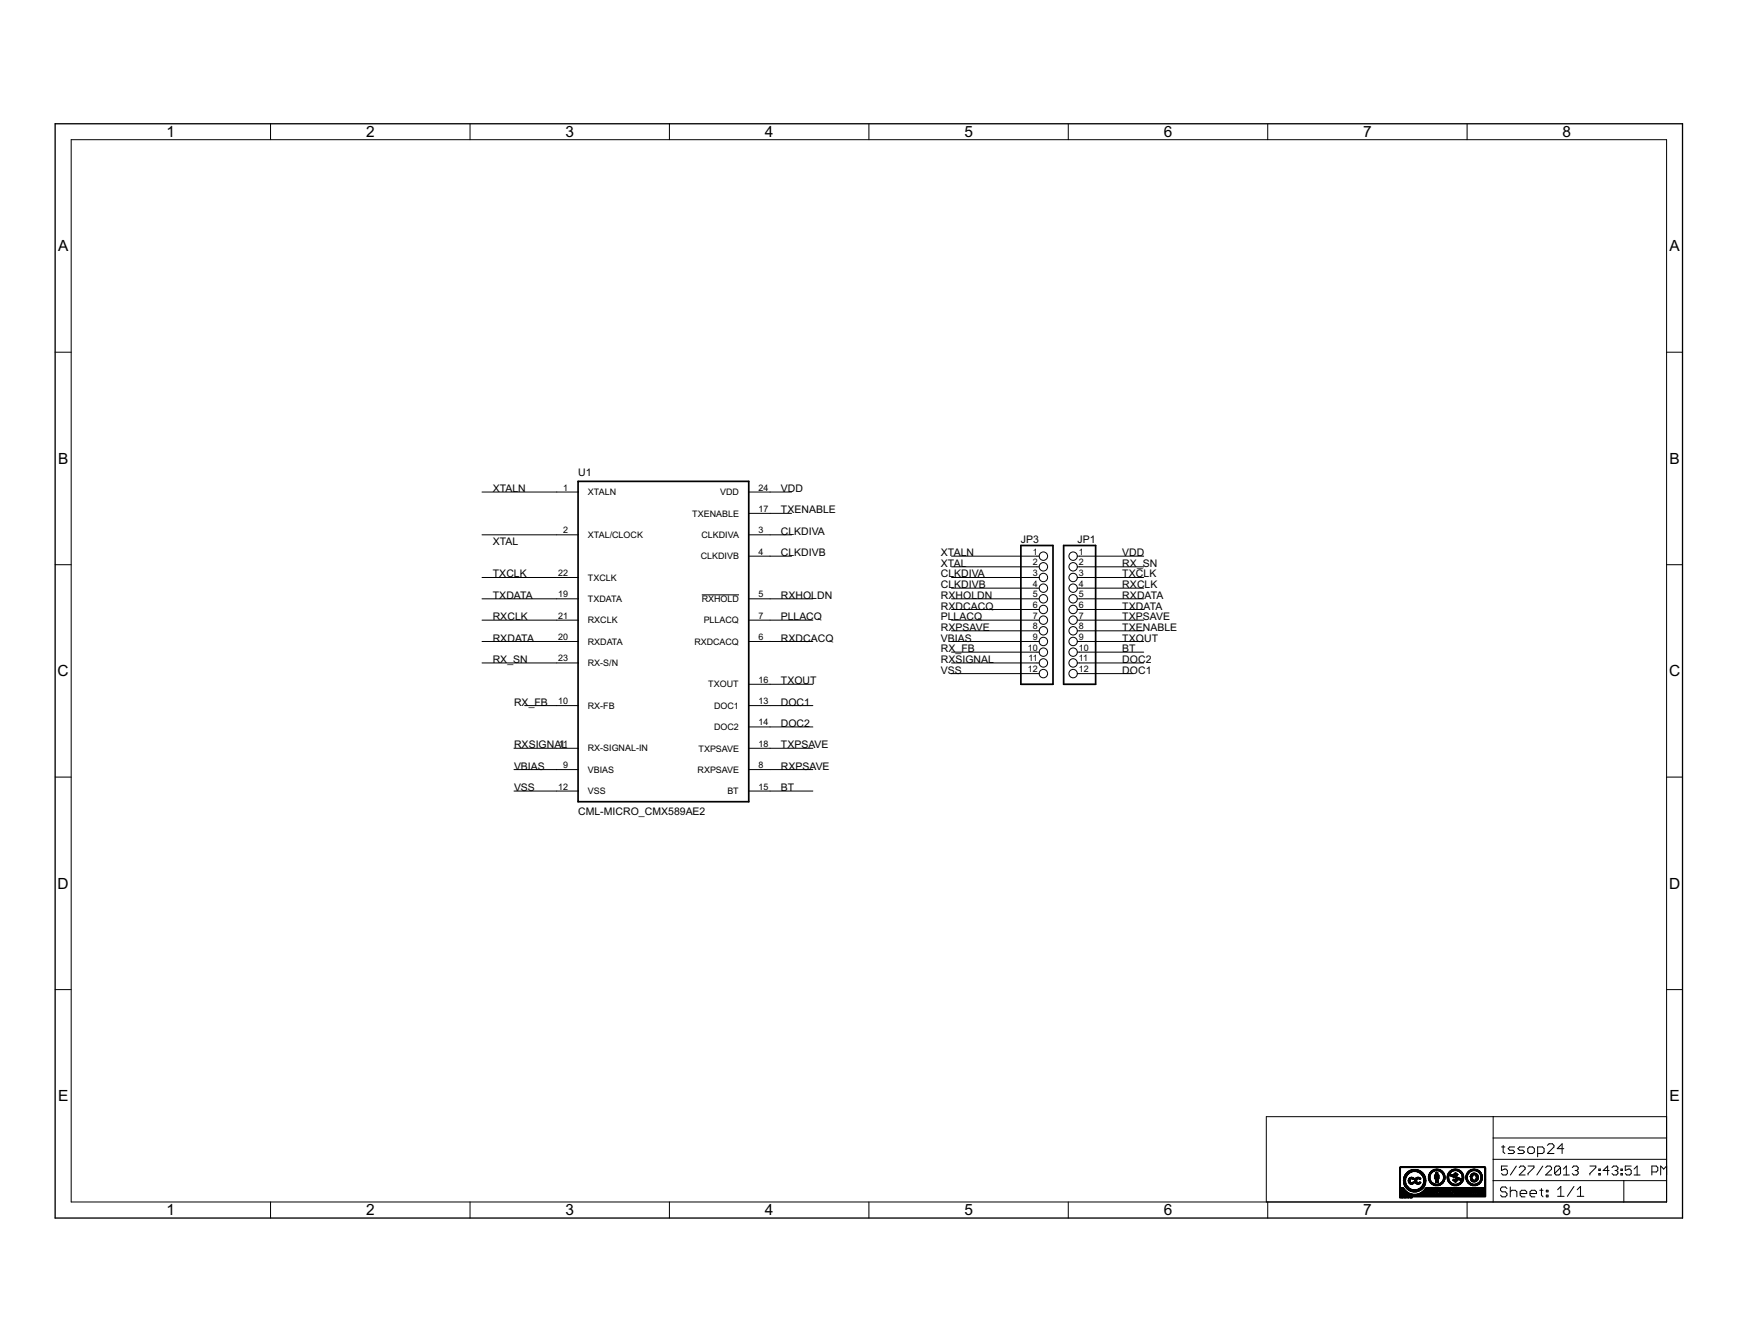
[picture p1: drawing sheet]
<svg xmlns="http://www.w3.org/2000/svg" width="279mm" height="216mm" viewBox="0 0 279 216" stroke-linecap="round" stroke-linejoin="round" font-family="sans-serif">
<g fill="none" stroke="#000" stroke-width=".16">
<path d="M43.5 19.9v2.6M75.6 19.9v2.6M107.7 19.9v2.6M139.8 19.9v2.6M171.8 19.9v2.6M203.9 19.9v2.6M236 19.9v2.6M11.5 22.5h256.6v170.7h-256.6zM8.9 56.6h2.6M268.1 56.6h2.5M77.5 79.1h15.5M120.4 79.1h6.9"/>
<path d="M8.9 90.8h2.6M77.5 96.3h15.5M77.5 86h15.5M77.5 99.7h15.5M77.5 92.8h15.5M112.9 95.6h6M120.4 96.3h10.3M120.4 86h6.9M120.4 89.4h6.9M120.4 99.7h10.3M120.4 82.5h6.9M153.1 96.3h14.1"/>
<path d="M153.1 89.4h14.1M153.1 99.7h14.1M153.1 92.8h14.1M153.1 91.1h14.1M153.1 94.6h14.1M153.1 98h14.1M173.3 96.3h10.7M173.3 89.4h10.7M173.3 99.7h10.7M173.3 92.8h10.7M173.3 91.1h10.7M173.3 94.6h10.7"/>
<path d="M173.3 98h10.7M268.1 90.8h2.5M77.5 106.6h15.5M77.5 103.1h15.5M84.4 113.4h8.6M120.4 113.4h10.3M120.4 116.9h10.3M120.4 103.1h10.3M120.4 110h10.3M153.1 106.6h14.1M153.1 103.1h14.1M153.1 101.4h14.1"/>
<path d="M153.1 104.8h14.1M153.1 108.3h14.1M173.3 106.6h10.7M173.3 103.1h10.7M173.3 101.4h10.7M173.3 104.8h10.7M173.3 108.3h8.9M8.9 124.9h2.6M82.7 127.2h10.3M82.7 120.3h10.3M82.7 123.7h10.3M120.4 127.2h10.3"/>
<path d="M120.4 120.3h10.3M120.4 123.7h10.3M268.1 124.9h2.5M8.9 159.1h2.6M268.1 159.1h2.5M240.2 179.5v13.7M268.1 179.5h-64.4v13.7M43.5 193.2v2.6M75.6 193.2v2.6M107.7 193.2v2.6M139.8 193.2v2.6M171.8 193.2v2.6"/>
<path d="M203.9 193.2v2.6M225.1 192.5l.1 .1M225.2 192.5h.1M225.2 192.5v.1M225.2 192.5h-.1M225.3 192.5v.1M225.3 192.5h.1M225.4 192.5h.1M225.4 192.6h.1M225.4 192.5v.1M225.5 192.6h.1M225.6 192.5v.1"/>
<path d="M225.7 192.5h-.1M225.7 192.5v.1M225.8 192.5v.1l.5-.1M225.8 192.5v.1M225.9 192.5v.1M225.9 192.5h.1M226 192.5l-.4 .1M226.1 192.5h.1M226.1 192.5v.1M226.3 192.5v.1M226.3 192.5h.1M226.4 192.5h.1"/>
<path d="M226.5 192.5v.1M226.5 192.6h.1M226.6 192.6h-.1M226.6 192.5v.1M226.7 192.5v.1M226.7 192.6h.1M226.8 192.6h.2M226.8 192.5l.1 .1M226.9 192.5l-.3 .1M226.9 192.5v.1M226.9 192.5h.1M227 192.6h.1"/>
<path d="M227 192.5v.1M227.1 192.5v.1M227.1 192.6h.1M236 193.2v2.6M240.2 189.8h27.9M240.2 186.4h27.9M240.2 182.9h27.9M241.5 184.4h.6M241.8 184.1v1.1l.3 .2M242.4 191.1l-.3-.3h-.5l-.2 .3v.2l.2 .3h.5l.3 .3v.2l-.3 .3h-.5l-.2-.3M242.5 187.5h-1v.7l.7-.3 .3 .3v.5l-.3 .2h-.4l-.3-.2M242.9 190.8v1.6"/>
<path d="M242.9 191.6l.3-.3h.5l.3 .3v.8M243.6 184.4h-.8l-.2 .3 .2 .2h.6l.2 .3-.2 .2h-.8M243.9 187.5l-.9 1.4M244.4 187.7l.2-.2h.5l.2 .2v.2l-.9 1h.9M244.5 191.9h1.1v-.3l-.3-.3h-.5l-.3 .3v.5l.3 .3h.5M245.2 184.4h-.8l-.2 .3 .2 .2h.6l.2 .3-.2 .2h-.8M245.8 187.5h.9v.2l-.9 1v.2M246 184.4h.5l.3 .3v.5l-.3 .2h-.5l-.3-.2v-.5zM246.1 191.9h1v-.3l-.2-.3h-.5l-.3 .3v.5l.3 .3h.5M247.3 185.4h.8l.3-.2v-.5l-.3-.3h-.8v1.6M247.7 191.3h.5M247.9 191.1v1l.3 .3"/>
<path d="M248.2 187.5l-1 1.4M248.6 187.7l.3-.2h.4l.3 .2v.2l-1 1h1M248.7 191.3h.3v.3h-.3zM248.7 192.1h.3v.3h-.3zM248.9 184.1l.3-.2h.5l.3 .2v.3l-1.1 1h1.1M250.5 191.3l.6-.6v1.6M250.5 192.3h1.1M251 187.7l-.2-.2h-.5l-.2 .2v1M251 187.7v1l-.2 .2h-.5l-.2-.2M251 187.7l-.9 1M251.5 188.9h.9M251.5 187.9l.4-.4v1.4"/>
<path d="M251.5 184.7h-1l.8-.8v1.5M252.9 187.7l.2-.2h.5l.3 .2v.2l-.3 .3M253.2 190.7l-1.1 1.6M253.4 188.2h.2M253.6 188.2l.3 .2v.3l-.3 .2h-.5l-.2-.2M253.7 192.3h1.1M253.7 191.3l.5-.6v1.6M255.7 187.5h1v.2l-1 1v.2M257.2 187.9h.2v.3h-.2zM257.2 188.7h.2v.2h-.2zM258.8 188.2h-.9l.7-.7v1.4M259.3 187.7l.2-.2h.5l.2 .2v.2l-.2 .3"/>
<path d="M259.8 188.2h.2M260 188.2l.2 .2v.3l-.2 .2h-.5l-.2-.2M260.7 187.9h.3v.3h-.3zM260.7 188.7h.3v.2h-.3zM261.2 189.8v3.4M262.4 187.5h-1v.7l.7-.3 .3 .3v.5l-.3 .2h-.4l-.3-.2M262.8 188.9h1M262.8 187.9l.5-.4v1.4M265.7 188.4h.7l.3-.2v-.5l-.3-.2h-.7v1.4M268.1 187.5l-.5 .4-.5-.4v1.4"/>
<circle cx="167.8" cy="91.1" r=".68"/>
<circle cx="167.8" cy="99.7" r=".68"/>
<circle cx="167.8" cy="94.6" r=".68"/>
<circle cx="167.8" cy="96.3" r=".68"/>
<circle cx="167.8" cy="98" r=".68"/>
<circle cx="167.8" cy="89.4" r=".68"/>
<circle cx="167.8" cy="92.8" r=".68"/>
<circle cx="172.6" cy="98" r=".68"/>
<circle cx="172.6" cy="89.4" r=".68"/>
<circle cx="172.6" cy="99.7" r=".68"/>
<circle cx="172.6" cy="91.1" r=".68"/>
<circle cx="172.6" cy="96.3" r=".68"/>
<circle cx="172.6" cy="92.8" r=".68"/>
<circle cx="172.6" cy="94.6" r=".68"/>
<circle cx="167.8" cy="101.4" r=".68"/>
<circle cx="167.8" cy="108.3" r=".68"/>
<circle cx="167.8" cy="106.6" r=".68"/>
<circle cx="167.8" cy="104.8" r=".68"/>
<circle cx="167.8" cy="103.1" r=".68"/>
<circle cx="172.6" cy="101.4" r=".68"/>
<circle cx="172.6" cy="106.6" r=".68"/>
<circle cx="172.6" cy="103.1" r=".68"/>
<circle cx="172.6" cy="108.3" r=".68"/>
<circle cx="172.6" cy="104.8" r=".68"/>
</g>
<path d="M93 77.4h27.4v51.5h-27.4zM164.2 87.7h5.2v22.3h-5.2zM171.1 87.7h5.1v22.3h-5.1z" fill="none" stroke="#000" stroke-width=".28"/>
<path d="M8.9 19.9h261.7v175.9h-261.7z" fill="none" stroke="#000" stroke-width=".21"/>
<g fill="#000" stroke="#000" stroke-width=".16">
<path d="M225.1 192.4h13.9zM225.1 192.3l13.9 .1zM225.1 192.3h13.9zM225.1 192.2l13.9 .1zM225.1 192.2h13.9zM225.1 192.1l13.9 .1zM225.1 192.1h9.3zM225.1 191.9l2.1 .1zM225.1 191.9l1.9 .1zM225.1 191.9h1.7zM225.1 191.8h1.6zM225.1 191.7l1.5 .1z"/>
<path d="M225.1 191.7h1.4zM225.1 191.6l1.3 .1zM225.1 191.6h1.2zM225.1 191.5l1.2 .1zM225.1 191.5h1.1zM225.1 191.4h1zM225.1 191.3l1 .1zM225.1 191.3h.9zM225.1 191.2h.8zM225.1 191.1l.8 .1zM225.1 191.1h.7zM225.1 187.7h.2z"/>
<path d="M225.1 192l5.3 .1zM225.1 192h5.3zM225.1 191.9h1.8zM225.1 191.8l1.6 .1zM225.1 191.6h1.3zM225.1 191.4l1.1 .1zM225.1 191.2l.9 .1zM225.1 191l.7 .1zM225.1 191h.7zM225.1 190.9l.7 .1zM225.1 190.9l.2 .1zM225.1 190.9h.2z"/>
<path d="M225.1 190.8l.2 .1zM225.1 190.8h.2zM225.1 190.7l.2 .1zM225.1 190.7h.2zM225.1 190.6l.2 .1zM225.1 190.6h.2zM225.1 190.5l.2 .1zM225.1 190.5h.2zM225.1 190.4l.2 .1zM225.1 190.4h.2zM225.1 190.3l.2 .1zM225.1 190.3h.2z"/>
<path d="M225.1 190.2l.2 .1zM225.1 190.2h.2zM225.1 190.1l.2 .1zM225.1 190.1h.2zM225.1 190l.2 .1zM225.1 190h.2zM225.1 189.9l.2 .1zM225.1 189.9h.2zM225.1 189.8l.2 .1zM225.1 189.8h.2zM225.1 189.7l.2 .1zM225.1 189.7h.2z"/>
<path d="M225.1 189.6l.2 .1zM225.1 189.6h.2zM225.1 189.5l.2 .1zM225.1 189.5h.2zM225.1 189.4l.2 .1zM225.1 189.4h.2zM225.1 189.3l.2 .1zM225.1 189.3h.2zM225.1 189.2l.2 .1zM225.1 189.2h.2zM225.1 189.1l.2 .1zM225.1 189.1h.2z"/>
<path d="M225.1 189l.2 .1zM225.1 189h.2zM225.1 188.9l.2 .1zM225.1 188.9h.2zM225.1 188.8l.2 .1zM225.1 188.8h.2zM225.1 188.7l.2 .1zM225.1 188.7h.2zM225.1 188.6l.2 .1zM225.1 188.6h.2zM225.1 188.5l.2 .1zM225.1 188.5h.2z"/>
<path d="M225.1 188.4l.2 .1zM225.1 188.4h.2zM225.1 188.3l.2 .1zM225.1 188.3h.2zM225.1 188.2l.2 .1zM225.1 188.2h.2zM225.1 188.1l.2 .1zM225.1 188.1h.2zM225.1 188l.2 .1zM225.1 188h.2zM225.1 187.9l.2 .1zM225.1 187.9h.2z"/>
<path d="M225.1 187.8l.2 .1zM225.1 187.8h.2zM225.1 187.7l.2 .1zM225.2 187.7h13.7zM225.2 187.6l13.7 .1zM225.2 187.6h13.7zM225.3 187.6h13.5zM225.7 189.8h.4zM225.8 190.1l.3 .1zM225.8 190.1h.3zM225.8 190l.3 .1zM225.8 190h.3z"/>
<path d="M225.8 189.9l.3 .1zM225.8 189.9h.3zM225.8 189.8l.3 .1zM225.8 189.8h.3zM225.8 189.7l.3 .1zM225.8 189.7h.3zM225.8 189.6l.3 .1zM225.8 189.6h.3zM225.8 189.5l.3 .1zM225.8 189.5h.3zM225.8 189.4l.3 .1zM225.8 190.3h.4z"/>
<path d="M225.8 190.2l.3 .1zM225.8 190.2h.3zM225.8 189.4h.3zM225.8 189.3l.3 .1zM225.8 189.3h.4zM225.8 190.4h.4zM225.8 190.3l.4 .1zM225.8 189.2l.4 .1zM225.8 190.5h.4zM225.8 190.4l.4 .1zM225.8 189.1l.4 .1zM225.8 189.1h.4z"/>
<path d="M225.9 190.4h.3zM225.9 189.2h.3zM225.9 190.5l.4 .1zM225.9 190.5h.4zM225.9 189.1h.4zM225.9 189l.4 .1zM225.9 190.6h.4zM225.9 189h.4zM226 190.7h.4zM226 190.6l.3 .1zM226 188.9l.4 .1zM226 188.9h.4z"/>
<path d="M226 190.7l.4 .1zM226 188.8l.4 .1zM226 190.8h.5zM226 190.8h.4zM226 188.8h.5zM226.1 190.8l.4 .1zM226.1 188.8h.4zM226.1 188.7l.4 .1zM226.1 190.9h.5zM226.1 188.7h.5zM226.1 190.9l.5 .1zM226.2 190.9l.4 .1z"/>
<path d="M226.2 188.7h.4zM226.2 188.6l.4 .1zM226.2 191h.5zM226.2 188.6h.5zM226.2 191l.5 .1zM226.3 191.1h.5zM226.3 188.5l.5 .1zM226.3 188.5h.5zM226.3 191.1l.6 .1zM226.3 188.4l.6 .1zM226.4 191.2h.6zM226.4 188.4h.6z"/>
<path d="M226.4 188.4h.7zM226.4 191.2h.7zM226.5 191.2l.7 .1zM226.5 188.3l.7 .1zM226.5 191.3h1zM226.5 189.8l.3 .1zM226.5 189.8h.3zM226.5 189.7l.3 .1zM226.5 188.3h2.1zM226.5 191.3h2zM226.5 190l.4 .1zM226.5 190h.4z"/>
<path d="M226.5 189.9l.4 .1zM226.5 189.9l.3 .1zM226.5 189.9h.3zM226.5 189.7h.3zM226.5 189.6l.4 .1zM226.5 189.6h.4zM226.5 188.3h2zM226.6 190.1h.4zM226.6 190.1h.3zM226.6 189.5h.3zM226.6 189.5l.3 .1zM226.6 191.3l1.9 .1z"/>
<path d="M226.6 190.1l.9 .1zM226.6 189.5h.4zM226.6 189.4l.9 .1zM226.6 188.2l1.9 .1zM226.7 191.4h1.7zM226.7 190.2h.8zM226.7 189.4h.8zM226.7 188.2l1.7 .1zM226.7 190.2h.7zM226.7 189.4h.7zM226.7 190.2l.7 .1zM226.7 189.3l.7 .1z"/>
<path d="M226.7 188.2h1.7zM226.7 190.3h.6zM226.8 191.4l1.5 .1zM226.8 189.3h.5zM226.8 188.1l1.5 .1zM226.8 190.3l.5 .1zM226.9 191.5h1.3zM226.9 188.1l1.3 .1zM226.9 190.3l.3 .1zM226.9 191.5h1.2zM226.9 188.1h1.2zM227 189.2l.1 .1z"/>
<path d="M227.1 191.5l.9 .1zM227.1 188l.9 .1zM227.1 189.5h.4zM227.2 190.1h.3zM227.2 189.5h.3zM227.2 189.5l.2 .1zM227.2 191.6h.7zM227.3 190l.1 .1zM227.3 189.6h.1zM227.3 190h.1zM227.3 188h.5zM227.6 191.3h1z"/>
<path d="M227.6 189.9l.3 .1zM227.6 189.9h.3zM227.6 189.8l.3 .1zM227.6 189.8h.3zM227.6 189.7l.3 .1zM227.6 189.7h.3zM227.6 189.6l.3 .1zM227.6 190.1h.4zM227.6 190l.3 .1zM227.6 190h.3zM227.6 189.6h.3zM227.6 189.5l.3 .1z"/>
<path d="M227.6 189.5h.4zM227.6 189.5h.5zM227.6 190.1l.9 .1zM227.7 190.2h.8zM227.7 189.4l.8 .1zM227.7 189.4h.8zM227.8 190.2l.6 .1zM227.8 190.3h.6zM227.8 189.3l.6 .1zM227.8 189.3h.6zM227.8 188.3l.8 .1zM227.9 190.3l.4 .1z"/>
<path d="M227.9 191.2l.7 .1zM227.9 189.3h.4zM227.9 191.9l2.5 .1zM228 190.3l.2 .1zM228 191.2h.7zM228 188.4h.7zM228 189.2l.2 .1zM228.1 191.9l2.3 .1zM228.1 191.2h.6zM228.1 188.4h.6zM228.2 191.1l.6 .1zM228.2 188.4l.6 .1z"/>
<path d="M228.2 191.9h2.2zM228.2 190.1h.4zM228.2 189.5h.4zM228.2 191.1h.6zM228.2 188.5h.6zM228.3 191.9h2zM228.3 190.1h.2zM228.3 189.5h.2zM228.3 190l.2 .1zM228.3 191.1h.6zM228.3 189.6h.1zM228.3 189.5l.2 .1z"/>
<path d="M228.3 188.5l.6 .1zM228.3 190h.1zM228.4 191.8l2 .1zM228.4 191l.5 .1zM228.4 188.6h.5zM228.4 191h.5zM228.4 191.8h1.9zM228.4 190.9l.5 .1zM228.4 188.6l.5 .1zM228.5 190.9l.5 .1zM228.5 188.7h.4zM228.5 191.7l1.9 .1z"/>
<path d="M228.5 190.9h.5zM228.5 188.7h.5zM228.6 190.8l.4 .1zM228.6 188.7l.4 .1zM228.6 191.7h1.8zM228.6 190.8l.5 .1zM228.6 188.8h.5zM228.6 190.8h.5zM228.7 191.6l1.7 .1zM228.7 190.8h.4zM228.7 188.8l.4 .1zM228.7 191.6h1.7z"/>
<path d="M228.7 190.7l.4 .1zM228.7 190.7h.4zM228.7 188.9h.4zM228.7 190.6l.5 .1zM228.7 188.9l.5 .1zM228.8 190.6h.4zM228.8 189h.4zM228.8 191.6h1.6zM228.8 191.5l1.5 .1zM228.8 190.5l.4 .1zM228.8 189l.4 .1zM228.8 191.5h1.6z"/>
<path d="M228.8 190.5h.4zM228.8 189.1h.4zM228.9 191.5h1.5zM228.9 190.4l.4 .1zM228.9 190.4h.4zM228.9 189.2h.4zM228.9 189.1l.3 .1zM228.9 190.3l.4 .1zM228.9 189.3h.4zM228.9 189.2l.4 .1zM228.9 190.3h.4zM228.9 190.2l.4 .1z"/>
<path d="M228.9 190.2h.4zM228.9 189.4h.4zM228.9 189.3l.4 .1zM229 191.4l1.4 .1zM229 191.4h1.3zM229 190.2h.3zM229 190.1l.3 .1zM229 190.1h.3zM229 189.5h.3zM229 189.4l.3 .1zM229 189.4h.3zM229 191.4h1.4z"/>
<path d="M229 190l.3 .1zM229 190h.3zM229 189.9l.3 .1zM229 189.9h.4zM229 189.8l.4 .1zM229 189.8h.4zM229 189.7l.4 .1zM229 189.7h.4zM229 189.7h.3zM229 189.6l.3 .1zM229 189.6h.3zM229 189.5l.3 .1z"/>
<path d="M229 191.3l1.4 .1zM229.1 191.3h5.3zM229.1 191.3h9.9zM229.1 191.2l9.9 .1zM229.2 191.2h9.8zM229.2 191.1l9.8 .1zM229.2 191.1h9.8zM229.2 191l9.8 .1zM229.3 191h9.7zM229.3 190.9l9.7 .1zM229.8 189.5h.2zM229.8 189.4l.2 .1z"/>
<path d="M229.8 189.4h.2zM229.8 189.3l.2 .1zM229.8 189.3h.2zM229.8 189.2l.2 .1zM229.8 189.2h.2zM229.8 189.1l.2 .1zM229.8 189.1h.2zM229.8 189.5l.2 .1zM229.8 189l.2 .1zM229.8 189h.2zM229.8 189.7h.3zM229.8 189.6l.3 .1z"/>
<path d="M229.8 189.6h.3zM229.8 189h.3zM229.8 188.9l.3 .1zM229.8 188.9h.3zM229.8 188.8l.3 .1zM229.8 189.8h.3zM229.8 189.7l.3 .1zM229.8 188.8h.3zM229.9 189.8l.3 .1zM229.9 189.8h.2zM229.9 188.7l.2 .1zM229.9 189.9h.3z"/>
<path d="M229.9 188.7h.3zM230 189.9l.3 .1zM230 188.6l.2 .1zM230 188.6h.3zM230 190h.3zM230 188.5l.3 .1zM230 190l.3 .1zM230 188.5h.4zM230 190.1h.4zM230 188.4l.4 .1zM230.1 190.1h.3zM230.1 190.1l.4 .1z"/>
<path d="M230.1 188.4h.3zM230.1 190.2h.4zM230.1 188.3l.4 .1zM230.1 188.4h.4zM230.1 190.2h.5zM230.1 188.3h.5zM230.2 190.2l.4 .1zM230.2 188.3h.4zM230.2 190.3h.5zM230.3 190.3l.5 .1zM230.3 188.2l.4 .1zM230.3 188.2l.5 .1z"/>
<path d="M230.3 190.3l.6 .1zM230.3 188.2h.8zM230.4 190.4h1.5zM230.4 188.1l1.4 .1zM230.4 190.4h1.4zM230.5 190.4l1.3 .1zM230.5 188.1h1.2zM230.5 191.9l.3 .1zM230.5 191.9h.3zM230.5 191.8l.3 .1zM230.5 191.8h.3zM230.5 191.7l.2 .1z"/>
<path d="M230.5 191.6h.2zM230.5 191.6h.3zM230.5 191.5l.3 .1zM230.5 191.5h.3zM230.5 190.5h1.2zM230.6 188l1.1 .1zM230.6 190.5h1zM230.6 188h1zM230.7 190.5l.8 .1zM230.7 189.4l.8 .1zM230.7 189.4h.8zM230.7 189.3l.8 .1z"/>
<path d="M230.7 189.3h.8zM230.7 189.2l.8 .1zM230.7 189.2h.8zM230.7 189.1l.8 .1zM230.7 189.1h.8zM230.7 189l.8 .1zM230.7 189h.8zM230.7 188.9l.8 .1zM230.8 189.5h.7zM230.8 188.9h.7zM230.8 188h.7zM230.8 190.6h.6z"/>
<path d="M230.8 188.8l.6 .1zM230.8 191.3l.2 .1zM230.8 192l.5 .1zM230.9 191.6l.3 .1zM230.9 192l.4 .1zM230.9 191.7h.3zM230.9 191.4h.2zM230.9 190.1h.4zM230.9 190l.4 .1zM230.9 190h.4zM230.9 189.9l.4 .1zM230.9 189.9h.4z"/>
<path d="M230.9 189.8l.4 .1zM230.9 189.8h.4zM230.9 189.7l.4 .1zM230.9 189.7h.4zM230.9 189.6l.4 .1zM230.9 189.6h.4zM230.9 189.5l.4 .1zM230.9 189.5h.4zM230.9 188.6h.4zM230.9 192h.4zM230.9 191.6h.3zM230.9 191.5l.3 .1z"/>
<path d="M230.9 191.5h.2zM230.9 191.4l.2 .1zM230.9 191.7h.4zM230.9 188.7h.3zM230.9 188.7h.4zM230.9 188.6l.4 .1zM230.9 188.5l.4 .1zM230.9 188.5h.3zM231 191.9l.3 .1zM231 191.8h.3zM231 191.7l.3 .1zM231 191.5h.1z"/>
<path d="M231 188.4l.2 .1zM231 188.7l.2 .1zM231 187.9l.2 .1zM231 191.9h.3zM231 191.8l.3 .1zM231.1 188.8h.1zM231.1 188.2h.8zM231.2 191.3l.4 .1zM231.2 191.4h.3zM231.3 191.4h.2zM231.3 191.4l.2 .1zM231.3 191.5h.2z"/>
<path d="M231.3 190.3l.6 .1zM231.4 191.5v.1zM231.4 188.2l.5 .1zM231.5 190.3l.4 .1zM231.5 192l1.8 .1zM231.5 192h1.8zM231.5 191.9l1.8 .1zM231.5 191.9h1.8zM231.5 191.8l1.8 .1zM231.5 191.8h1.8zM231.5 191.7l1.8 .1zM231.5 188.2l.5 .1z"/>
<path d="M231.5 191.7h1.8zM231.5 190.3h.5zM231.6 191.7h1.7zM231.6 191.6l1.7 .1zM231.6 190.2l.5 .1zM231.6 188.3h.4zM231.6 191.6h1.7zM231.6 191.5l1.7 .1zM231.6 188.3h.5zM231.6 191.5h1.7zM231.6 190.2h.5zM231.7 191.4l1.6 .1z"/>
<path d="M231.7 191.4h1.6zM231.7 188.3l.4 .1zM231.7 190.2h.4zM231.7 188.4h.4zM231.8 190.1l.3 .1zM231.8 191.3l1.5 .1zM231.8 190.1h.4zM231.8 188.4h.3zM231.8 188.4l.4 .1zM231.9 188.5h.3zM231.9 190l.3 .1zM231.9 190h.3z"/>
<path d="M231.9 188.5l.3 .1zM231.9 189.9l.3 .1zM231.9 188.6h.3zM232 189.9l.3 .1zM232 188.6h.3zM232 189.9h.3zM232 188.7h.3zM232 188.6l.3 .1zM232.1 189.8l.2 .1zM232.1 188.7l.2 .1zM232.1 188.7h.2zM232.1 189.8h.2z"/>
<path d="M232.1 188.8h.2zM232.1 189.7l.3 .1zM232.1 189.7h.3zM232.1 188.8l.3 .1zM232.1 188.8h.3zM232.1 188.9h.3zM232.2 189.6l.2 .1zM232.2 189.6h.2zM232.2 189h.2zM232.2 188.9l.2 .1zM232.2 189.5l.2 .1zM232.2 189.5h.2z"/>
<path d="M232.2 189.4l.2 .1zM232.2 189.4h.2zM232.2 189.2h.2zM232.2 189.1l.2 .1zM232.2 189.1h.2zM232.2 189l.2 .1zM232.2 189.3l.3 .1zM232.2 189.3h.3zM232.2 189.2l.3 .1zM232.8 189.3l.2 .1zM232.8 189.3h.2zM232.8 189.2l.2 .1z"/>
<path d="M232.8 189.2h.2zM232.8 189.5h.2zM232.8 189.4l.2 .1zM232.8 189.4h.2zM232.8 189.1l.2 .1zM232.8 189.1h.2zM232.8 189l.2 .1zM232.8 189.6l.3 .1zM232.8 189.6h.3zM232.8 189.5l.3 .1zM232.8 189h.3zM232.8 188.9l.3 .1z"/>
<path d="M232.8 188.8l.8 .1zM232.8 189.7h.3zM232.8 188.9h1.3zM232.9 189.7l.2 .1zM232.9 188.8h.6zM232.9 188.8h.5zM232.9 189.8h.3zM232.9 189.8h.2zM232.9 189.8l.3 .1zM232.9 188.7l.4 .1zM232.9 188.7h.3zM232.9 189.9l.3 .1z"/>
<path d="M232.9 189.9h.3zM232.9 188.6l.3 .1zM233 189.9l.3 .1zM233 188.6h.3zM233 190l.3 .1zM233 190h.3zM233 188.5l.3 .1zM233 190.1h.4zM233 188.5h.3zM233.1 190.1h.3zM233.1 188.4l.3 .1zM233.1 188.4h.3z"/>
<path d="M233.1 190.1l.3 .1zM233.1 188.4h.4zM233.1 190.2h.4zM233.1 188.3l.4 .1zM233.2 188.9l.8 .1zM233.2 190.2h.4zM233.2 188.3h.4zM233.2 190.2l.4 .1zM233.2 189h.8zM233.2 188.3h.5zM233.2 190.3h.5zM233.2 188.2l.5 .1z"/>
<path d="M233.3 190.3l.5 .1zM233.3 189h.7zM233.3 188.2l.5 .1zM233.3 190.3l.6 .1zM233.3 190.4h1.6zM233.3 189l.7 .1zM233.3 188.2h.8zM233.4 188.1l1.4 .1zM233.4 190.4h1.4zM233.4 189.1h.7zM233.5 191.9l.2 .1zM233.5 191.9h.2z"/>
<path d="M233.5 191.7h.1zM233.5 191.6l.1 .1zM233.5 190.4l1.2 .1zM233.5 192l.3 .1zM233.5 192h.2zM233.5 191.8l.2 .1zM233.5 191.8h.1zM233.5 191.7l.1 .1zM233.5 191.3l.3 .1zM233.5 189.1h.6zM233.5 188.1h1.2zM233.5 190.5h1.2z"/>
<path d="M233.5 188l1.2 .1zM233.6 191.4h.2zM233.6 191.5h.2zM233.6 191.4l.2 .1zM233.6 190.5h1zM233.6 189.1l.6 .1zM233.6 188h1zM233.7 191.6h.1zM233.7 191.5l.1 .1zM233.7 189.7l.8 .1zM233.7 189.2h.6zM233.7 190.5l.8 .1z"/>
<path d="M233.7 189.7h.8zM233.7 191.7h.1zM233.7 191.6l.1 .1zM233.7 189.8h.8zM233.7 188.8l.8 .1zM233.7 191.7l.1 .1zM233.7 189.6l.3 .1zM233.7 188.8h.8zM233.7 188h.8zM233.8 189.8h.6zM233.8 189.2l.6 .1zM233.8 189.6h.1z"/>
<path d="M233.8 188.8h.7zM233.8 190.6h.6zM233.8 189.8l.6 .1zM233.8 189.2l.7 .1zM233.8 188.7l.6 .1zM233.9 189.3h.6zM233.9 188.7h.5zM233.9 189.8l.4 .1zM234 192l.3 .1zM234 192h.2zM234 191.9l.2 .1zM234 191.9h.1z"/>
<path d="M234 191.8l.1 .1zM234 191.8h.1zM234 191.7l.1 .1zM234 191.7h.1zM234 191.6l.1 .1zM234 191.6h.1zM234 191.5l.1 .1zM234 191.5h.1zM234 191.5h.2zM234 191.4l.2 .1zM234 191.4h.2zM234 191.3l.3 .1z"/>
<path d="M234 187.9l.3 .1zM234 192l.2 .1zM234 189.3h.6zM234 188.7h.2zM234.1 190.1h.1zM234.1 190l.1 .1zM234.1 190h.1zM234.1 189.9l.1 .1zM234.1 189.9h.1zM234.1 189.3l.6 .1zM234.1 188.6l.1 .1zM234.1 188.6h.1z"/>
<path d="M234.1 188.5l.1 .1zM234.1 188.5h.1zM234.1 189.4h.7zM234.2 188.2h.7zM234.2 188.9h.2zM234.2 189.4h.6zM234.2 189.6l.3 .1zM234.3 191.8h2.4zM234.3 189.5l1.1 .1zM234.3 191.8l.4 .1zM234.3 191.7l2.3 .1zM234.3 191.7h2.2z"/>
<path d="M234.3 191.7h2.1zM234.3 191.6l2 .1zM234.3 191.6h2zM234.3 189.6h1.1zM234.3 189.5h.7zM234.3 189.4l.6 .1zM234.3 189.5h.8zM234.3 191.9h.3zM234.3 191.5l.3 .1zM234.3 191.5h.3zM234.3 188.9l.1 .1zM234.3 191.9l.3 .1z"/>
<path d="M234.3 190.3l.6 .1zM234.4 191.5h.2zM234.4 188.2l.5 .1zM234.4 190.3l.5 .1zM234.5 188.2l.5 .1zM234.5 192.1h2.1zM234.5 191.3h2.1zM234.5 190.3h.5zM234.6 188.3h.4zM234.6 192l1.9 .1zM234.6 191.3l1.9 .1zM234.6 190.2l.5 .1z"/>
<path d="M234.6 188.3h.5zM234.7 192l1.7 .1zM234.7 191.4h1.7zM234.7 190.2h.4zM234.7 189.6l.7 .1zM234.7 192h1.7zM234.7 188.3l.4 .1zM234.7 188.4h.4zM234.8 191.9l1.5 .1zM234.8 191.5h1.6zM234.8 191.4l1.6 .1zM234.8 189.7h.6z"/>
<path d="M234.8 191.8l2 .1zM234.8 190.1l.3 .1zM234.8 188.4h.4zM234.8 191.9h1.5zM234.8 191.5l1.5 .1zM234.8 191.5h1.5zM234.8 190.1h.4zM234.9 188.4l.3 .1zM234.9 190l.3 .1zM234.9 189.7l.5 .1zM234.9 188.5h.3zM234.9 190h.4z"/>
<path d="M234.9 188.6h.4zM234.9 188.5l.3 .1zM235 189.9l.3 .1zM235 188.6h.3zM235 189.8h.4zM235 188.6l.3 .1zM235 189.9h.3zM235 189.8l.3 .1zM235 188.7h.3zM235.1 189.8h.3zM235.1 189.8l.2 .1zM235.1 188.7l.2 .1z"/>
<path d="M235.1 188.7h.2zM235.1 188.8h.3zM235.1 188.8l.3 .1zM235.1 188.9h.3zM235.2 189h.2zM235.2 188.9l.2 .1zM235.2 189.5h.2zM235.2 189.4l.2 .1zM235.2 189.4h.2zM235.2 189.3l.2 .1zM235.2 189.2l.2 .1zM235.2 189.2h.2z"/>
<path d="M235.2 189.1l.2 .1zM235.2 189.1h.2zM235.2 189l.2 .1zM235.2 189.3h.3zM235.2 189.2l.3 .1zM235.8 189.4h.2zM235.8 189.3l.2 .1zM235.8 189.3h.2zM235.8 189.2l.2 .1zM235.8 189.2h.2zM235.8 189.1l.2 .1zM235.8 189.5l.3 .1z"/>
<path d="M235.8 189.5h.3zM235.8 189.4l.3 .1zM235.8 189.4h.3zM235.8 189.1h.3zM235.8 189l.3 .1zM235.8 189h.3zM235.8 189.6l.3 .1zM235.8 189.6h.3zM235.8 188.9l.3 .1zM235.8 189.7h.3zM235.8 188.9h.3zM235.8 188.8l.3 .1z"/>
<path d="M235.9 189.7l.2 .1zM235.9 189.7h.2zM235.9 188.8l.2 .1zM235.9 188.8h.2zM235.9 189.8l.3 .1zM235.9 189.8h.2zM235.9 188.7l.3 .1zM235.9 188.7h.3zM236 189.9l.3 .1zM236 189.9h.2zM236 188.6l.3 .1zM236 188.6h.3z"/>
<path d="M236 190h.3zM236 190l.3 .1zM236 188.5l.3 .1zM236 188.5h.4zM236.1 190.1h.3zM236.1 188.4l.3 .1zM236.1 190.1l.4 .1zM236.1 188.4h.3zM236.1 190.2h.4zM236.1 188.4h.4zM236.2 190.2h.4zM236.2 188.3l.3 .1z"/>
<path d="M236.2 190.2l.4 .1zM236.2 188.3h.4zM236.2 190.3h.5zM236.3 188.2l.4 .1zM236.3 188.2l.5 .1zM236.3 190.3l.5 .1zM236.3 190.3l.6 .1zM236.3 188.2h.8zM236.3 190.4h1.6zM236.4 188.1l1.5 .1zM236.4 190.4h1.4zM236.4 189.1h.5z"/>
<path d="M236.4 188.1l1.4 .1zM236.5 190.4l1.3 .1zM236.5 189.1l.4 .1zM236.5 191.9h.3zM236.5 191.5h.2zM236.5 189.2h.3zM236.5 188.1h1.2zM236.5 191.9l.3 .1zM236.5 191.6h.7zM236.5 191.5l.3 .1zM236.5 190.5h1.2zM236.5 189.6l.4 .1z"/>
<path d="M236.5 189.6h.4zM236.5 189.5l.4 .1zM236.5 189.5h.4zM236.5 189.5h.3zM236.5 189.2l.3 .1zM236.5 189.1h.4zM236.5 189l.4 .1zM236.5 189h.4zM236.6 189.7h.4zM236.6 189.2l.2 .1zM236.6 188.9h.3zM236.6 188l1.1 .1z"/>
<path d="M236.6 191.9l.1 .1zM236.6 191.4l.1 .1zM236.6 189.7h.3zM236.6 189h.3zM236.6 188.9l.3 .1zM236.6 190.5h1zM236.6 189.8h1zM236.6 189.7l1.1 .1zM236.6 189.3h.1zM236.6 188.8l.4 .1zM236.6 188.8l1.1 .1zM236.6 188.8h1z"/>
<path d="M236.6 191.6h.6zM236.7 189.8l.9 .1zM236.7 188.8h.9zM236.7 188h.9zM236.7 192.1h2.3zM236.7 191.3h2.3zM236.7 190.5l.8 .1zM236.7 189.8l.8 .1zM236.7 188.7l.9 .1zM236.7 189.9h.8zM236.7 188.7h.8zM236.8 191.6l.4 .1z"/>
<path d="M236.8 188.7h.6zM236.8 188h.6zM236.8 191.3l.5 .1zM236.8 189.9l.6 .1zM236.8 192l.2 .1zM236.8 191.4h.5zM236.8 190.6h.6zM236.8 188.6l.6 .1zM236.9 191.7h.2zM236.9 192l.1 .1zM236.9 191.4h.3zM236.9 189.9l.4 .1z"/>
<path d="M236.9 192h.1zM236.9 191.9l.1 .1zM236.9 191.7l.2 .1zM236.9 191.5l.3 .1zM236.9 191.5h.3zM236.9 191.4l.3 .1zM236.9 188.6h.4zM237 191.8l.1 .1zM237 191.8h.1zM237 187.9l.2 .1zM237.1 190h.1zM237.2 192l.3 .1z"/>
<path d="M237.2 188.2h.7zM237.2 192h.3zM237.2 191.9l.3 .1zM237.2 188.8l.5 .1zM237.3 191.8h.1zM237.3 191.7l.1 .1zM237.3 191.7h.1zM237.3 189.7h.4zM237.3 191.6l.1 .1zM237.3 191.6h.1zM237.3 190.3l.7 .1zM237.3 188.9h.4z"/>
<path d="M237.4 189.6l.3 .1zM237.4 188.9l.3 .1zM237.4 189.6h.3zM237.4 189.5l.4 .1zM237.4 189h.3zM237.4 188.2l.5 .1zM237.4 191.3l1.6 .1zM237.4 189.5h.4zM237.4 189.4l.4 .1zM237.4 189.4h.4zM237.4 189.1l.4 .1zM237.4 189.1h.4z"/>
<path d="M237.4 189l.4 .1zM237.4 191.4l1.6 .1zM237.4 191.4h1.6zM237.5 190.3l.5 .1zM237.5 189.4h.3zM237.5 189.3l.3 .1zM237.5 189.3h.3zM237.5 189.2l.3 .1zM237.5 189.2h.3zM237.5 191.5h1.5zM237.5 188.2l.5 .1zM237.5 191.6h1.5z"/>
<path d="M237.5 191.5l1.5 .1zM237.6 190.3h.4zM237.6 191.7h1.4zM237.6 191.6l1.4 .1zM237.6 188.3h.5zM237.6 191.9h1.4zM237.6 191.8l1.4 .1zM237.6 191.8h1.4zM237.6 191.7l1.4 .1zM237.6 190.2l.4 .1zM237.7 192h1.3zM237.7 191.9l1.3 .1z"/>
<path d="M237.7 190.2h.4zM237.7 188.3h.4zM237.7 192l1.3 .1zM237.7 188.3l.4 .1zM237.8 190.1l.3 .1zM237.8 188.4h.3zM237.8 190.1h.4zM237.8 188.4l.4 .1zM237.9 190.1h.3zM237.9 188.5h.3zM237.9 190l.3 .1zM237.9 188.5l.4 .1z"/>
<path d="M238 190h.3zM238 188.6h.3zM238 189.9l.3 .1zM238 189.9h.3zM238 188.6l.3 .1zM238.1 189.8l.2 .1zM238.1 188.7h.2zM238.1 189.8h.2zM238.1 188.8h.2zM238.1 188.7l.2 .1zM238.1 189.8h.3zM238.1 189.7l.3 .1z"/>
<path d="M238.1 188.8l.3 .1zM238.1 188.8h.3zM238.1 189.7h.3zM238.2 189.7h.2zM238.2 189.6l.2 .1zM238.2 189.6h.2zM238.2 189.5l.2 .1zM238.2 189h.2zM238.2 188.9l.2 .1zM238.2 188.9h.2zM238.2 189.5h.2zM238.2 189.1h.2z"/>
<path d="M238.2 189l.2 .1zM238.2 189.4l.3 .1zM238.2 189.4h.3zM238.2 189.3l.3 .1zM238.2 189.3h.3zM238.2 189.2l.3 .1zM238.2 189.2h.3zM238.2 189.1l.3 .1zM238.2 189.1h.3zM238.8 187.7h.2zM238.8 190.9l.2 .1zM238.8 190.9h.2z"/>
<path d="M238.8 190.8l.2 .1zM238.8 190.8h.2zM238.8 190.7l.2 .1zM238.8 190.7h.2zM238.8 190.6l.2 .1zM238.8 190.6h.2zM238.8 190.5l.2 .1zM238.8 190.5h.2zM238.8 190.4l.2 .1zM238.8 190.4h.2zM238.8 190.3l.2 .1zM238.8 190.3h.2z"/>
<path d="M238.8 190.2l.2 .1zM238.8 190.2h.2zM238.8 190.1l.2 .1zM238.8 190.1h.2zM238.8 190l.2 .1zM238.8 190h.2zM238.8 189.9l.2 .1zM238.8 189.9h.2zM238.8 189.8l.2 .1zM238.8 189.8h.2zM238.8 189.7l.2 .1zM238.8 189.7h.2z"/>
<path d="M238.8 189.6l.2 .1zM238.8 189.6h.2zM238.8 189.5l.2 .1zM238.8 189.5h.2zM238.8 189.4l.2 .1zM238.8 189.4h.2zM238.8 189.3l.2 .1zM238.8 189.3h.2zM238.8 189.2l.2 .1zM238.8 189.2h.2zM238.8 189.1l.2 .1zM238.8 189.1h.2z"/>
<path d="M238.8 189l.2 .1zM238.8 189h.2zM238.8 188.9l.2 .1zM238.8 188.9h.2zM238.8 188.8l.2 .1zM238.8 188.8h.2zM238.8 188.7l.2 .1zM238.8 188.7h.2zM238.8 188.6l.2 .1zM238.8 188.6h.2zM238.8 188.5l.2 .1zM238.8 188.5h.2z"/>
<path d="M238.8 188.4l.2 .1zM238.8 188.4h.2zM238.8 188.3l.2 .1zM238.8 188.3h.2zM238.8 188.2l.2 .1zM238.8 188.2h.2zM238.8 188.1l.2 .1zM238.8 188.1h.2zM238.8 188l.2 .1zM238.8 188h.2zM238.8 187.9l.2 .1zM238.8 187.9h.2z"/>
<path d="M238.8 187.8l.2 .1zM238.8 187.8h.2zM238.8 187.7l.2 .1z"/>
</g>
<g font-size="2.8">
<text x="26.8" y="22">1</text>
<text x="58.9" y="22">2</text>
<text x="91" y="22">3</text>
<text x="123" y="22">4</text>
<text x="155.1" y="22">5</text>
<text x="187.2" y="22">6</text>
<text x="219.3" y="22">7</text>
<text x="251.4" y="22">8</text>
<text x="9.3" y="40.4">A</text>
<text x="268.5" y="40.4">A</text>
<text x="9.3" y="74.6">B</text>
<text x="268.5" y="74.6">B</text>
<text x="9.3" y="108.7">C</text>
<text x="268.5" y="108.7">C</text>
<text x="9.3" y="142.9">D</text>
<text x="268.5" y="142.9">D</text>
<text x="9.3" y="177">E</text>
<text x="268.5" y="177">E</text>
<text x="26.8" y="195.4">1</text>
<text x="58.9" y="195.4">2</text>
<text x="91" y="195.4">3</text>
<text x="123" y="195.4">4</text>
<text x="155.1" y="195.4">5</text>
<text x="187.2" y="195.4">6</text>
<text x="219.3" y="195.4">7</text>
<text x="251.4" y="195.4">8</text>
</g>
<g font-size="1.9">
<text x="93" y="76.5">U1</text>
<text x="79.2" y="79.1">XTALN</text>
<text x="125.6" y="82.5">TXENABLE</text>
<text x="125.6" y="79.1">VDD</text>
<text x="79.2" y="87.7">XTAL</text>
<text x="125.6" y="89.4">CLKDIVB</text>
<text x="125.6" y="86">CLKDIVA</text>
<text x="151.3" y="89.4">XTALN</text>
<text x="164.2" y="87.3">JP3</text>
<text x="173.3" y="87.3">JP1</text>
<text x="180.5" y="89.4">VDD</text>
<text x="79.2" y="92.8">TXCLK</text>
<text x="151.3" y="91.1">XTAL</text>
<text x="151.3" y="94.6">CLKDIVB</text>
<text x="151.3" y="92.8">CLKDIVA</text>
<text x="180.5" y="92.8">TXCLK</text>
<text x="180.5" y="94.6">RXCLK</text>
<text x="180.5" y="91.1">RX_SN</text>
<text x="79.2" y="99.7">RXCLK</text>
<text x="79.2" y="96.3">TXDATA</text>
<text x="125.6" y="99.7">PLLACQ</text>
<text x="125.6" y="96.3">RXHOLDN</text>
<text x="151.3" y="99.7">PLLACQ</text>
<text x="151.3" y="96.3">RXHOLDN</text>
<text x="151.3" y="98">RXDCACQ</text>
<text x="151.3" y="101.4">RXPSAVE</text>
<text x="180.5" y="96.3">RXDATA</text>
<text x="180.5" y="98">TXDATA</text>
<text x="180.5" y="99.7">TXPSAVE</text>
<text x="180.5" y="101.4">TXENABLE</text>
<text x="79.2" y="103.1">RXDATA</text>
<text x="79.2" y="106.6">RX_SN</text>
<text x="125.6" y="103.1">RXDCACQ</text>
<text x="151.3" y="106.6">RXSIGNAL</text>
<text x="151.3" y="104.8">RX_FB</text>
<text x="151.3" y="103.1">VBIAS</text>
<text x="180.5" y="106.6">DOC2</text>
<text x="180.5" y="103.1">TXOUT</text>
<text x="180.5" y="104.8">BT</text>
<text x="82.7" y="113.4">RX_FB</text>
<text x="125.6" y="113.4">DOC1</text>
<text x="125.6" y="110">TXOUT</text>
<text x="151.3" y="108.3">VSS</text>
<text x="180.5" y="108.3">DOC1</text>
<text x="125.6" y="116.9">DOC2</text>
<text x="82.7" y="120.3">RXSIGNAL</text>
<text x="82.7" y="123.7">VBIAS</text>
<text x="125.6" y="120.3">TXPSAVE</text>
<text x="125.6" y="123.7">RXPSAVE</text>
<text x="82.7" y="127.2">VSS</text>
<text x="93" y="131">CML-MICRO_CMX589AE2</text>
<text x="125.6" y="127.2">BT</text>
</g>
<g font-size="1.6">
<text x="90.6" y="78.9">1</text>
<text x="94.6" y="79.6">XTALN</text>
<text x="111.4" y="83.1">TXENABLE</text>
<text x="115.8" y="79.6">VDD</text>
<text x="122" y="82.3">17</text>
<text x="122" y="78.9">24</text>
<text x="90.6" y="85.7">2</text>
<text x="94.6" y="86.5">XTAL/CLOCK</text>
<text x="112.7" y="89.9">CLKDIVB</text>
<text x="112.8" y="86.5">CLKDIVA</text>
<text x="122" y="85.7">3</text>
<text x="122" y="89.2">4</text>
<text x="166.1" y="89.2">1</text>
<text x="173.5" y="89.2">1</text>
<text x="89.8" y="92.6">22</text>
<text x="94.6" y="93.3">TXCLK</text>
<text x="166.1" y="90.9">2</text>
<text x="166.1" y="92.6">3</text>
<text x="166.1" y="94.3">4</text>
<text x="173.5" y="90.9">2</text>
<text x="173.5" y="92.6">3</text>
<text x="173.5" y="94.3">4</text>
<text x="89.8" y="99.5">21</text>
<text x="89.8" y="96">19</text>
<text x="94.6" y="100.2">RXCLK</text>
<text x="94.6" y="96.8">TXDATA</text>
<text x="112.9" y="96.8">RXHOLD</text>
<text x="113.2" y="100.2">PLLACQ</text>
<text x="122" y="96">5</text>
<text x="122" y="99.5">7</text>
<text x="166.1" y="96">5</text>
<text x="166.1" y="97.7">6</text>
<text x="166.1" y="99.5">7</text>
<text x="166.1" y="101.2">8</text>
<text x="173.5" y="96">5</text>
<text x="173.5" y="97.7">6</text>
<text x="173.5" y="99.5">7</text>
<text x="173.5" y="101.2">8</text>
<text x="89.8" y="106.3">23</text>
<text x="89.8" y="102.9">20</text>
<text x="94.6" y="107.1">RX-S/N</text>
<text x="94.6" y="103.6">RXDATA</text>
<text x="111.7" y="103.7">RXDCACQ</text>
<text x="122" y="102.9">6</text>
<text x="165.3" y="104.6">10</text>
<text x="165.4" y="106.3">11</text>
<text x="166.1" y="102.9">9</text>
<text x="173.5" y="102.9">9</text>
<text x="173.5" y="104.6">10</text>
<text x="173.5" y="106.3">11</text>
<text x="89.8" y="113.2">10</text>
<text x="94.6" y="113.9">RX-FB</text>
<text x="113.9" y="110.5">TXOUT</text>
<text x="114.9" y="114">DOC1</text>
<text x="122" y="113.2">13</text>
<text x="122" y="109.8">16</text>
<text x="165.3" y="108">12</text>
<text x="173.5" y="108">12</text>
<text x="114.9" y="117.4">DOC2</text>
<text x="122" y="116.6">14</text>
<text x="89.9" y="120.1">11</text>
<text x="90.6" y="123.5">9</text>
<text x="94.6" y="120.8">RX-SIGNAL-IN</text>
<text x="94.6" y="124.2">VBIAS</text>
<text x="112.2" y="124.3">RXPSAVE</text>
<text x="112.3" y="120.8">TXPSAVE</text>
<text x="122" y="123.5">8</text>
<text x="122" y="120.1">18</text>
<text x="89.8" y="126.9">12</text>
<text x="94.6" y="127.7">VSS</text>
<text x="117" y="127.7">BT</text>
<text x="122" y="126.9">15</text>
</g>
</svg>
